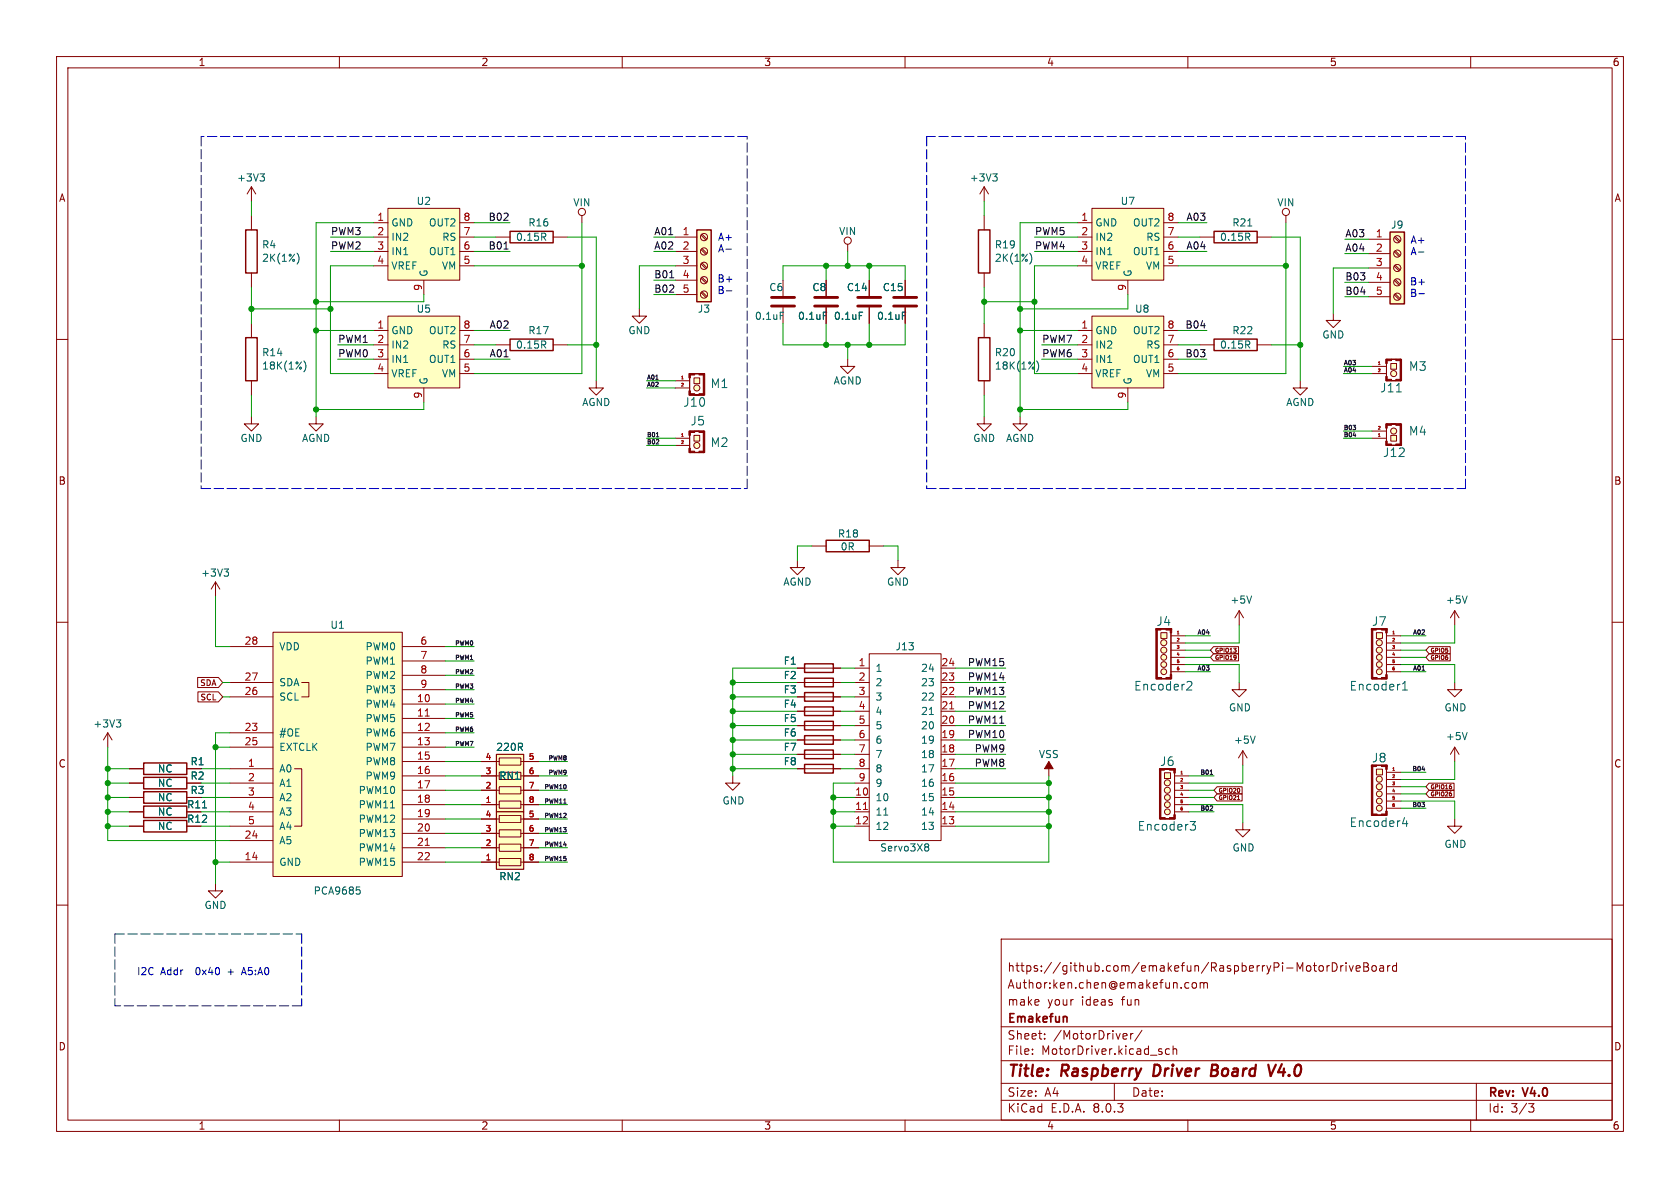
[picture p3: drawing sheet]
<svg xmlns="http://www.w3.org/2000/svg" width="297mm" height="210mm" viewBox="0 0 297 210" stroke-linecap="round" stroke-linejoin="round" font-family="sans-serif">
<g fill="none" stroke="#840000" stroke-width=".18">
<path d="M10 10h277v190h-277zM12 12h273v186h-273zM60 10v2M110 10v2M160 10v2M210 10v2M260 10v2M10 60h2M285 60h2M10 110h2M285 110h2M10 160h2"/>
<path d="M285 160h2M177 166h108v32h-108zM209.6 174.6h.6M209.6 173.8h.6M210.8 173.8l.2-.1 .5 .1v.6l-.1 .2-.4 .1-.2-.1zM212.2 173.8l.4-.1 .2 .2M212.2 173.7v1M212.8 173.9l.2-.2 .4 .1 .1 .9M212.8 173.9v.8M233.3 170.8l.4-.1 .3 .3v.4l-.2 .2h-.5M234.6 170.7v1M235 170.7l-.3 .1-.1 .2"/>
<path d="M235.5 170.2a.76 .76 0 0 1 .9 .7 .76 .76 0 0 1-.9 .8zM237 170.7v1M237.5 170.7l-.3 .1-.2 .2M238 170.2v.1M238 170.7v1M238.5 170.7l.4 1 .3-1M239.7 171.2l.8-.1-.1-.3-.4-.1-.3 .2 .1 .7h.6M241.1 170.2h.5l.2 .1 .1 .3-.3 .3a.4 .4 0 0 1 .4 .4 .4 .4 0 0 1-.3 .4h-.6zM241.1 170.9h.5M242.6 170.8l.2-.1 .4 .1 .1 .6-.1 .2-.4 .1-.2-.1zM244 170.8h.5l.1 .9M244.6 171.1h-.5a.29 .29 0 0 0-.2 .3 .29 .29 0 0 0 .2 .3l.5-.1"/>
<path d="M245.3 170.7v1M245.7 170.7l-.2 .1-.2 .2M246.9 170.8l-.4-.1-.3 .3v.4l.1 .2h.6M246.9 170.2v1.5M60 198v2M110 198v2M160 198v2M177 194.5h108M177 191.5h108M177 187.5h108M177 181.5h108M182.5 186.3v.1"/>
<path d="M182.5 185.5v.1M184.7 183.6v.1M184.7 182.8v.1M197 191.5v3M199 182.7l.2 .4-.7 .1M199.2 183.6l-.2 .1M199.9 182.7v1M200.3 182.7l-.3 .1-.1 .2M201.9 182.1l-1.3 2M206.7 185.5l-.4-.1-.3 .3v.4l.2 .2h.5M207.4 185.5l.2-.1 .4 .1v.9M207.4 184.9v1.5"/>
<path d="M210 198v2M260 198v2M261 191.5v6.5M270.2 195.1h1l-.5 .6 .4 .1 .1 .5-.3 .3h-.4"/>
</g>
<path d="M204.1 188.2l-.2 2h.4M214.2 189.2h.7M214.9 189.2l.2 .1M215 188.2h-.7l-.2 2 .9-.1M215.1 189.1l-.2 .1M225.6 188.2l-1 2M226.6 188.1l-.6 1.4h1.2" fill="none" stroke="#840000" stroke-width=".4"/>
<path d="M188.6 179.8v.9" fill="none" stroke="#840000" stroke-width=".3"/>
<path d="M245.9 64.3h1v1h-1z" fill="#ffffc2"/>
<circle cx="246.4" cy="66" r=".53" fill="#ffffc2" stroke="#ffffc2" stroke-width=".18"/>
<g fill="none" stroke="#840000" stroke-width=".18">
<path d="M242.6 64.8h2.5M242.6 66h2.5M245.1 63.5h2.5v3.8h-2.5zM245.1 64.3v2.2M245.9 64.3h1v1h-1z"/>
<circle cx="246.4" cy="66" r=".53"/>
</g>
<g fill="#840000" stroke="#840000" stroke-width=".18">
<path d="M247.5 63.5h.3v3.8h-.3z"/>
<path d="M246.8 67.1h.8v.2h-.8z"/>
<path d="M246.8 63.5h.8v.3h-.8z"/>
<path d="M246 67.3h.8z"/>
<path d="M246 63.5l.8 .1z"/>
<path d="M245.1 67.1h.9v.2h-.9z"/>
<path d="M245.1 63.5h.9v.3h-.9z"/>
<path d="M245 66.5h.2v.8h-.2z"/>
<path d="M245 63.5h.2v.8h-.2z"/>
</g>
<path d="M243.7 64.4h.3" fill="none" stroke="#a90000" stroke-width=".18"/>
<path d="M246.9 69.3h.8" fill="none" stroke="#006464" stroke-width=".18"/>
<path d="M122.7 66.8h1v1h-1z" fill="#ffffc2"/>
<circle cx="123.2" cy="68.6" r=".53" fill="#ffffc2" stroke="#ffffc2" stroke-width=".18"/>
<g fill="none" stroke="#840000" stroke-width=".18">
<path d="M119.4 67.3h2.5M119.4 68.6h2.5M121.9 66h2.6v3.9h-2.6zM121.9 66.8v2.3M122.7 66.8h1v1h-1zM257.2 144.8v1.3h1.2l-1.2 1.2-1.3-1.2h1.3"/>
<circle cx="123.2" cy="68.6" r=".53"/>
</g>
<g fill="#840000" stroke="#840000" stroke-width=".18">
<path d="M124.3 66h.3v3.9h-.3z"/>
<path d="M123.6 69.6h.9v.3h-.9z"/>
<path d="M123.6 66h.9v.3h-.9z"/>
<path d="M122.8 69.8l.8 .1z"/>
<path d="M122.8 66l.8 .1z"/>
<path d="M121.9 69.6h.9v.3h-.9z"/>
<path d="M121.9 66h.9v.3h-.9z"/>
<path d="M121.8 69.1h.2v.8h-.2z"/>
<path d="M121.8 66h.2v.8h-.2z"/>
</g>
<path d="M120.5 67h.3" fill="none" stroke="#a90000" stroke-width=".18"/>
<path d="M243.3 136h1.1v1h-1.1z" fill="#ffffc2"/>
<g fill="#ffffc2" stroke="#ffffc2" stroke-width=".18">
<circle cx="243.8" cy="142.9" r=".51"/>
<circle cx="243.8" cy="141.6" r=".51"/>
<circle cx="243.8" cy="140.3" r=".51"/>
<circle cx="243.8" cy="139.1" r=".53"/>
<circle cx="243.8" cy="137.7" r=".53"/>
</g>
<g fill="none" stroke="#840000" stroke-width=".18">
<path d="M151.1 118.1h2.6M153.7 115.6h12.7v33h-12.7zM166.4 118.1h2.5M141 128.3h7.6M151.1 138.4h2.6M151.1 135.9h2.6M151.1 133.4h2.6M151.1 130.8h2.6M151.1 120.7h2.6M151.1 128.3h2.6M151.1 125.7h2.6M151.1 123.2h2.6"/>
<path d="M166.4 138.4h2.5M166.4 135.9h2.5M166.4 133.4h2.5M166.4 130.8h2.5M166.4 120.7h2.5M166.4 128.3h2.5M166.4 125.7h2.5M166.4 123.2h2.5M185.4 134.6v2.6M242.6 135.3h2.5v8.8h-2.5zM243.3 136h1.1v1h-1.1zM245.1 136v7.4"/>
<path d="M245.1 136.5h2.5M245.1 137.8h2.5M245.1 139.1h2.5M151.1 141h2.6M151.1 143.5h2.6M151.1 146.1h2.6M166.4 141h2.5M166.4 143.5h2.5M166.4 146.1h2.5M245.1 140.3h2.5M245.1 141.6h2.5M245.1 142.9h2.5"/>
<circle cx="243.8" cy="139.1" r=".53"/>
<circle cx="243.8" cy="137.7" r=".53"/>
<circle cx="243.8" cy="142.9" r=".51"/>
<circle cx="243.8" cy="140.3" r=".51"/>
<circle cx="243.8" cy="141.6" r=".51"/>
</g>
<g fill="#840000" stroke="#840000" stroke-width=".18">
<path d="M242.4 135.3h.3v8.8h-.3z"/>
<path d="M242.6 143.9h.9v.2h-.9z"/>
<path d="M243.4 144.1h.9z"/>
<path d="M244.2 143.9h.9v.2h-.9z"/>
<path d="M245 143.4h.2v.7h-.2z"/>
<path d="M245 135.3h.2v.7h-.2z"/>
<path d="M185.4 134.6l.8 1.3h-1.5z"/>
</g>
<path d="M167.9 125.3h.7M246.2 136.2h.3M152.6 143.1h.8" fill="none" stroke="#a90000" stroke-width=".18"/>
<path d="M164.3 126.3h.7M156.2 144.1h.8M163.7 149.2h.3l.2 .2-.2 .3M163.7 149.7h.3M164 149.7l.2 .3v.2l-.1 .2h-.4M248.3 144.5l-.4 1.1h1M248.7 145.1v1" fill="none" stroke="#006464" stroke-width=".18"/>
<path d="M142.2 127.5h5.1v1.5h-5.1z" fill="none" stroke="#840000" stroke-width=".25"/>
<path d="M87.8 133.4h4.8v10.1h-4.8z" fill="#ffffc2"/>
<path d="M87.8 133.4h4.8v10.1h-4.8z" fill="none" stroke="#840000" stroke-width=".2"/>
<g fill="none" stroke="#840000" stroke-width=".18">
<path d="M19 129.5l-.7 1.3M19 129.5v2.6M19 129.5l.8 1.3M22.9 138.4h2.5M22.9 135.9h2.5M33 138.4h2.6M33 135.9h2.6M85.1 139.7h3.2M85.1 137.2h3.2M85.1 134.6h3.2M88.3 139.1h3.8v1.2h-3.8zM88.3 136.5h3.8v1.3h-3.8z"/>
<path d="M88.3 134h3.8v1.3h-3.8zM92.1 139.7h3.1M92.1 137.2h3.1M92.1 134.6h3.1M141 133.4h7.6M141 130.8h7.6M22.9 141h2.5M33 141h2.6M85.1 142.2h3.2M88.3 141.6h3.8v1.3h-3.8zM92.1 142.2h3.1M219.7 145.4v1.3h1.3l-1.3 1.3-1.3-1.3h1.3"/>
</g>
<path d="M20.6 127.3h.7l-.4 .4M21.1 127.7l.2 .3v.3l-.2 .2" fill="none" stroke="#006464" stroke-width=".18"/>
<path d="M25.4 140h7.6v2h-7.6zM25.4 137.4h7.6v2h-7.6zM25.4 134.9h7.6v2h-7.6zM142.2 132.6h5.1v1.5h-5.1zM142.2 130h5.1v1.6h-5.1z" fill="none" stroke="#840000" stroke-width=".25"/>
<path d="M87.8 143.5h4.8v10.2h-4.8z" fill="#ffffc2"/>
<path d="M87.8 143.5h4.8v10.2h-4.8z" fill="none" stroke="#840000" stroke-width=".2"/>
<path d="M85.1 152.4h3.2M85.1 149.9h3.2M85.1 147.3h3.2M85.1 144.8h3.2M88.3 151.8h3.8v1.2h-3.8zM88.3 149.2h3.8v1.3h-3.8zM88.3 146.7h3.8v1.3h-3.8zM88.3 144.1h3.8v1.3h-3.8zM92.1 152.4h3.1M92.1 149.9h3.1M92.1 147.3h3.1M92.1 144.8h3.1" fill="none" stroke="#840000" stroke-width=".18"/>
<path d="M245.7 41h2.6v12.7h-2.6z" fill="#ffffc2"/>
<path d="M245.7 41h2.6v12.7h-2.6z" fill="none" stroke="#840000" stroke-width=".25"/>
<g fill="none" stroke="#840000" stroke-width=".18">
<path d="M241.9 42.3h3.8M241.9 44.8h3.8M241.9 47.4h3.8M241.9 49.9h3.8M241.9 52.5h3.8M246.5 52.1l.8 .9M246.5 49.6l.8 .8M246.5 47l.8 .9M246.5 44.5l.8 .8M246.5 42l.8 .8M246.7 51.9l.8 .9M246.7 49.4l.8 .8"/>
<path d="M246.7 46.9l.8 .8M246.7 44.3l.8 .9M246.7 41.8l.8 .8"/>
<circle cx="247" cy="44.8" r=".63"/>
<circle cx="247" cy="42.3" r=".63"/>
<circle cx="247" cy="52.5" r=".63"/>
<circle cx="247" cy="49.9" r=".63"/>
<circle cx="247" cy="47.4" r=".63"/>
</g>
<path d="M245.9 77h1v1h-1z" fill="#ffffc2"/>
<circle cx="246.4" cy="76.2" r=".53" fill="#ffffc2" stroke="#ffffc2" stroke-width=".18"/>
<g fill="none" stroke="#840000" stroke-width=".18">
<path d="M227.3 38.1v1.3M113 54.6v1.3h1.3l-1.3 1.3-1.2-1.3h1.2M242.6 77.5h2.5M242.6 76.2h2.5M245.1 74.9h2.5v3.8h-2.5zM245.1 75.7v2.3M245.9 77h1v1h-1zM129.5 137.2v1.2h1.3l-1.3 1.3-1.2-1.3h1.2M22.9 143.5h2.5M22.9 146.1h2.5"/>
<circle cx="227.3" cy="37.5" r=".63"/>
<circle cx="246.4" cy="76.2" r=".53"/>
</g>
<g fill="#840000" stroke="#840000" stroke-width=".18">
<path d="M247.5 74.9h.3v3.8h-.3z"/>
<path d="M246.8 74.9h.8v.3h-.8z"/>
<path d="M246.8 78.5h.8v.2h-.8z"/>
<path d="M246 74.9l.8 .1z"/>
<path d="M246 78.7h.8z"/>
<path d="M245.1 74.9h.9v.3h-.9z"/>
<path d="M245.1 78.5h.9v.2h-.9z"/>
<path d="M245 74.9h.2v.8h-.2z"/>
<path d="M245 78h.2v.7h-.2z"/>
</g>
<path d="M243.7 77.1h.3" fill="none" stroke="#a90000" stroke-width=".18"/>
<path d="M25.4 142.5h7.6v2h-7.6zM25.4 145h7.6v2.1h-7.6z" fill="none" stroke="#840000" stroke-width=".25"/>
<path d="M35.8 142.8h.7" fill="none" stroke="#006464" stroke-width=".18"/>
<path d="M48.3 111.8h22.8v43.1h-22.8z" fill="#ffffc2"/>
<g fill="none" stroke="#840000" stroke-width=".18">
<path d="M212.1 41.9h2.5M222.2 41.9h2.6M235.7 55.4v1.2h1.3l-1.3 1.3-1.3-1.3h1.3M149.9 63.5v1.3h1.2l-1.2 1.2-1.3-1.2h1.3M212.1 61h2.5M222.2 61h2.6M229.9 67.3v1.3h1.2l-1.2 1.3-1.3-1.3h1.3M143.5 96.5h2.5M153.7 96.5h2.5M38.1 102.9l-.8 1.2M38.1 102.9v2.5M38.1 102.9l.8 1.2"/>
<path d="M40.6 114.3h7.7M48.3 111.8h22.8v43.1h-22.8zM71.1 114.3h7.6M71.1 116.8h7.6M71.1 119.4h7.6M40.6 135.9h7.7M40.6 129.5h7.7M40.6 132.1h7.7M40.6 138.4h7.7M40.6 123.2h7.7M40.6 120.7h7.7M52.1 135.9h1.2v10.2h-1.2"/>
<path d="M53.3 120.7h1.3v2.5h-1.3M71.1 124.5h7.6M71.1 127h7.6M71.1 129.5h7.6M71.1 132.1h7.6M71.1 134.6h7.6M71.1 137.2h7.6M71.1 139.7h7.6M71.1 121.9h7.6M141 135.9h7.6M219.7 132.7l-.8 1.3M219.7 132.7v2.6"/>
<path d="M219.7 132.7l.8 1.3M40.6 152.4h7.7M40.6 148.6h7.7M40.6 141h7.7M40.6 143.5h7.7M40.6 146.1h7.7M71.1 152.4h7.6M71.1 142.2h7.6M71.1 144.8h7.6M71.1 147.3h7.6M71.1 149.9h7.6"/>
</g>
<path d="M75.2 126.6h.7M75.2 149.4h.7" fill="none" stroke="#a90000" stroke-width=".18"/>
<path d="M220.6 39.9h.7M220.5 41.9l.4 .6M220.8 41.3l.1 .2-.1 .3M220.5 60.9l.4 .6M220.8 60.3l.1 .2-.1 .4M39.6 100.6h.8l-.4 .5M40.2 101.1l.2 .2v.3l-.2 .3M221.9 130.1l-.4 1.3M63 156.8h.6M63.4 157.3l.3 .2v.3l-.3 .3" fill="none" stroke="#006464" stroke-width=".18"/>
<path d="M214.6 59.9h7.6v2.1h-7.6zM214.6 40.9h7.6v2h-7.6zM146 95.5h7.7v2h-7.7zM142.2 135.1h5.1v1.6h-5.1z" fill="none" stroke="#840000" stroke-width=".25"/>
<path d="M205.9 136.6h1v1h-1z" fill="#ffffc2"/>
<g fill="#ffffc2" stroke="#ffffc2" stroke-width=".18">
<circle cx="206.4" cy="143.5" r=".51"/>
<circle cx="206.4" cy="142.2" r=".51"/>
<circle cx="206.4" cy="141" r=".51"/>
<circle cx="206.4" cy="139.7" r=".53"/>
<circle cx="206.4" cy="138.4" r=".53"/>
</g>
<g fill="none" stroke="#840000" stroke-width=".18">
<path d="M138.4 49.5v2.8M138.4 54.4v2.8M146 49.5v2.8M146 54.4v2.8M149.9 43.2v1.3M153.7 49.5v2.8M153.7 54.4v2.8M160 49.5v2.8M160 54.4v2.8M87.6 61h2.6M97.8 61h2.5M141 99.1v1.2h1.2l-1.2 1.3-1.3-1.3h1.3"/>
<path d="M158.7 99.1v1.2h1.3l-1.3 1.3-1.2-1.3h1.2M205.1 135.9h2.5v8.9h-2.5zM205.9 136.6h1v1h-1zM207.6 136.7v7.3M207.6 137.2h2.6M207.6 138.4h2.6M207.6 139.7h2.6M38.1 156.2v1.3h1.3l-1.3 1.3-1.3-1.3h1.3M207.6 141h2.6M207.6 142.2h2.6M207.6 143.5h2.6"/>
<circle cx="149.9" cy="42.5" r=".63"/>
<circle cx="206.4" cy="138.4" r=".53"/>
<circle cx="206.4" cy="139.7" r=".53"/>
<circle cx="206.4" cy="142.2" r=".51"/>
<circle cx="206.4" cy="141" r=".51"/>
<circle cx="206.4" cy="143.5" r=".51"/>
</g>
<g fill="#840000" stroke="#840000" stroke-width=".18">
<path d="M205 135.9h.2v8.9h-.2z"/>
<path d="M205.1 144.5h.9v.3h-.9z"/>
<path d="M205.9 144.7l.9 .1z"/>
<path d="M206.8 144.5h.8v.3h-.8z"/>
<path d="M207.5 144h.3v.8h-.3z"/>
<path d="M207.5 135.9h.3v.8h-.3z"/>
</g>
<path d="M208.8 136.8h.3" fill="none" stroke="#a90000" stroke-width=".18"/>
<path d="M137.9 55.2h.6M145.6 55.2h.6M151.9 55.2h.6M159.5 55.2h.6M96.1 60.9l.4 .6M96.4 60.3l.1 .2-.1 .4M210.4 145.2h.9l-.5 .6 .5 .1v.6l-.2 .2h-.5" fill="none" stroke="#006464" stroke-width=".18"/>
<path d="M136.4 54.1h4.1M136.4 52.6h4.1M144 54.1h4.1M144 52.6h4.1M151.6 54.1h4.1M151.6 52.6h4.1M158 54.1h4.1M158 52.6h4.1" fill="none" stroke="#840000" stroke-width=".51"/>
<path d="M90.2 59.9h7.6v2.1h-7.6z" fill="none" stroke="#840000" stroke-width=".25"/>
<path d="M193 36.8h12.7v12.7h-12.7z" fill="#ffffc2"/>
<g fill="none" stroke="#840000" stroke-width=".18">
<path d="M44.4 33l-.7 1.3M44.4 33v2.6M44.4 38.1v2.5M44.4 33l.8 1.3M174 33v2.6M174 38.1v2.5M174 33l-.8 1.3M174 33l.8 1.3M190.5 39.4h2.5M193 36.8h12.7v12.7h-12.7zM205.7 39.4h2.6M44.4 48.3v2.5"/>
<path d="M44.4 57.2v2.5M87.6 41.9h2.6M97.8 41.9h2.5M174 48.3v2.5M190.5 41.9h2.5M190.5 44.5h2.5M190.5 47h2.5M199.4 49.5v2.6M205.7 41.9h2.6M205.7 44.5h2.6M205.7 47h2.6M44.4 73.7v1.2h1.3l-1.3 1.3-1.2-1.3h1.2"/>
<path d="M44.4 67.3v2.6M180.3 73.7v1.2h1.3l-1.3 1.3-1.2-1.3h1.2M141 118.1h7.6M141 120.7h7.6M141 125.7h7.6M141 123.2h7.6"/>
</g>
<path d="M43.4 59.7h2.1v7.6h-2.1zM43.4 40.6h2.1v7.7h-2.1zM90.2 40.9h7.6v2h-7.6zM173 40.6h2v7.7h-2zM142.2 119.9h5.1v1.5h-5.1zM142.2 117.3h5.1v1.6h-5.1zM142.2 125h5.1v1.5h-5.1zM142.2 122.4h5.1v1.6h-5.1z" fill="none" stroke="#840000" stroke-width=".25"/>
<path d="M46 30.7h.7l-.4 .5M46.5 31.2l.2 .3v.3l-.2 .2M175.5 30.7h.8l-.4 .5M176 31.2l.3 .3v.3l-.3 .2M52.6 44.8a1.49 1.49 0 0 1 0 1.8M96.1 41.9l.4 .6M96.4 41.3l.1 .2-.1 .3M182.1 44.8a1.49 1.49 0 0 1 0 1.8M53.7 63.8a1.46 1.46 0 0 1 0 1.9" fill="none" stroke="#006464" stroke-width=".18"/>
<path d="M68.6 55.9h12.7v12.7h-12.7z" fill="#ffffc2"/>
<path d="M66 58.4h2.6M68.6 55.9h12.7v12.7h-12.7zM81.3 58.4h2.5M55.9 73.7v1.2h1.2l-1.2 1.3-1.3-1.3h1.3M66 61h2.6M66 63.5h2.6M66 66h2.6M74.9 68.6v2.5M81.3 61h2.5M81.3 63.5h2.5M81.3 66h2.5M219.1 120.7v1.2h1.2l-1.2 1.3-1.3-1.3h1.3" fill="none" stroke="#840000" stroke-width=".18"/>
<path d="M243.3 111.8h1.1v1.1h-1.1z" fill="#ffffc2"/>
<g fill="#ffffc2" stroke="#ffffc2" stroke-width=".18">
<circle cx="243.8" cy="118.7" r=".51"/>
<circle cx="243.8" cy="117.5" r=".51"/>
<circle cx="243.8" cy="116.2" r=".51"/>
<circle cx="243.8" cy="114.9" r=".53"/>
<circle cx="243.8" cy="113.6" r=".53"/>
</g>
<g fill="none" stroke="#840000" stroke-width=".18">
<path d="M174 73.7v1.2h1.3l-1.3 1.3-1.3-1.3h1.3M219.1 108l-.8 1.2M219.1 108v2.5M219.1 108l.7 1.2M242.6 111.1h2.5v8.9h-2.5zM243.3 111.8h1.1v1.1h-1.1zM245.1 111.9v7.4M245.1 112.4h2.5M245.1 113.7h2.5M245.1 114.9h2.5M245.1 116.2h2.5M245.1 117.5h2.5"/>
<path d="M245.1 118.7h2.5"/>
<circle cx="243.8" cy="114.9" r=".53"/>
<circle cx="243.8" cy="113.6" r=".53"/>
<circle cx="243.8" cy="117.5" r=".51"/>
<circle cx="243.8" cy="116.2" r=".51"/>
<circle cx="243.8" cy="118.7" r=".51"/>
</g>
<g fill="#840000" stroke="#840000" stroke-width=".18">
<path d="M242.4 111.1h.3v8.9h-.3z"/>
<path d="M242.6 119.8h.9v.2h-.9z"/>
<path d="M243.4 119.9l.9 .1z"/>
<path d="M244.2 119.8h.9v.2h-.9z"/>
<path d="M245 119.3h.2v.7h-.2z"/>
<path d="M245 111.1h.2v.8h-.2z"/>
</g>
<path d="M246.2 112.1h.3" fill="none" stroke="#a90000" stroke-width=".18"/>
<path d="M221.3 105.4l-.5 1.2M247.9 122h.9M247.9 120.9l.5-.4v1.5" fill="none" stroke="#006464" stroke-width=".18"/>
<path d="M193 55.9h12.7v12.7h-12.7z" fill="#ffffc2"/>
<path d="M174 57.2v2.5M190.5 58.4h2.5M193 55.9h12.7v12.7h-12.7zM205.7 58.4h2.6M174 67.3v2.6M190.5 61h2.5M190.5 63.5h2.5M190.5 66h2.5M199.4 68.6v2.5M205.7 61h2.6M205.7 63.5h2.6M205.7 66h2.6" fill="none" stroke="#840000" stroke-width=".18"/>
<path d="M173 59.7h2v7.6h-2z" fill="none" stroke="#840000" stroke-width=".25"/>
<path d="M183.3 63.8a1.46 1.46 0 0 1 0 1.9" fill="none" stroke="#006464" stroke-width=".18"/>
<path d="M205.2 111.8h1.1v1.1h-1.1z" fill="#ffffc2"/>
<g fill="#ffffc2" stroke="#ffffc2" stroke-width=".18">
<circle cx="205.7" cy="118.7" r=".51"/>
<circle cx="205.7" cy="117.5" r=".51"/>
<circle cx="205.7" cy="116.2" r=".51"/>
<circle cx="205.7" cy="114.9" r=".53"/>
<circle cx="205.7" cy="113.6" r=".53"/>
</g>
<g fill="none" stroke="#840000" stroke-width=".18">
<path d="M204.5 111.1h2.5v8.9h-2.5zM205.2 111.8h1.1v1.1h-1.1zM207 111.9v7.4M207 112.4h2.5M207 113.7h2.5M207 114.9h2.5M207 116.2h2.5M207 117.5h2.5M207 118.7h2.5M257.2 120.7v1.2h1.2l-1.2 1.3-1.3-1.3h1.3M257.2 132.1l-.8 1.3M257.2 132.1v2.5"/>
<path d="M257.2 132.1l.7 1.3"/>
<circle cx="205.7" cy="114.9" r=".53"/>
<circle cx="205.7" cy="113.6" r=".53"/>
<circle cx="205.7" cy="116.2" r=".51"/>
<circle cx="205.7" cy="117.5" r=".51"/>
<circle cx="205.7" cy="118.7" r=".51"/>
</g>
<g fill="#840000" stroke="#840000" stroke-width=".18">
<path d="M204.3 111.1h.3v8.9h-.3z"/>
<path d="M204.5 119.8h.9v.2h-.9z"/>
<path d="M205.3 119.9l.9 .1z"/>
<path d="M206.1 119.8h.9v.2h-.9z"/>
<path d="M206.9 119.3h.2v.7h-.2z"/>
<path d="M206.9 111.1h.2v.8h-.2z"/>
</g>
<path d="M208.1 112.1h.3" fill="none" stroke="#a90000" stroke-width=".18"/>
<path d="M210.1 120.5h.5l.1 .4-.9 1.1h.9M259.4 129.5l-.5 1.3" fill="none" stroke="#006464" stroke-width=".18"/>
<path d="M68.6 36.8h12.7v12.7h-12.7z" fill="#ffffc2"/>
<g fill="none" stroke="#840000" stroke-width=".18">
<path d="M66 39.4h2.6M68.6 36.8h12.7v12.7h-12.7zM81.3 39.4h2.5M102.9 38.1v1.3M66 41.9h2.6M66 44.5h2.6M66 47h2.6M74.9 49.5v2.6M81.3 41.9h2.5M81.3 44.5h2.5M81.3 47h2.5"/>
<circle cx="102.9" cy="37.5" r=".63"/>
</g>
<path d="M123.2 40.6h2.5v12.7h-2.5z" fill="#ffffc2"/>
<path d="M123.2 40.6h2.5v12.7h-2.5z" fill="none" stroke="#840000" stroke-width=".25"/>
<g fill="none" stroke="#840000" stroke-width=".18">
<path d="M119.4 41.9h3.8M119.4 44.5h3.8M119.4 47h3.8M119.4 49.5h3.8M119.4 52.1h3.8M123.9 51.7l.9 .9M123.9 49.2l.9 .8M123.9 46.7l.9 .8M123.9 44.1l.9 .9M123.9 41.6l.9 .8M124.1 51.6l.9 .8M124.1 49l.9 .9"/>
<path d="M124.1 46.5l.9 .8M124.1 43.9l.9 .9M124.1 41.4l.9 .8M105.4 67.3v1.3h1.3l-1.3 1.3-1.3-1.3h1.3M257.2 108l-.8 1.2M257.2 108v2.5M257.2 108l.7 1.2"/>
<circle cx="124.5" cy="44.4" r=".63"/>
<circle cx="124.5" cy="41.9" r=".63"/>
<circle cx="124.5" cy="52.1" r=".63"/>
<circle cx="124.5" cy="49.5" r=".63"/>
<circle cx="124.5" cy="47" r=".63"/>
</g>
<path d="M259.4 105.4l-.5 1.2" fill="none" stroke="#006464" stroke-width=".18"/>
<path d="M122.7 77h1v1h-1z" fill="#ffffc2"/>
<circle cx="123.2" cy="78.7" r=".53" fill="#ffffc2" stroke="#ffffc2" stroke-width=".18"/>
<g fill="none" stroke="#840000" stroke-width=".18">
<path d="M146 49.5v2.8M146 54.4v2.8M153.7 49.5v2.8M153.7 54.4v2.8M160 49.5v2.8M160 54.4v2.8M119.4 77.5h2.5M119.4 78.7h2.5M121.9 76.2h2.6v3.8h-2.6zM121.9 77v2.2M122.7 77h1v1h-1zM34.9 119.8h3.7l.8 .9-.8 .8h-3.7z"/>
<path d="M141 118.1h1.2M147.3 118.1h1.3M214.5 115.6h4.5v1.2h-4.5l-.5-.6zM214.5 114.3h4.5v1.3h-4.5l-.5-.7zM252.6 115.6h3.8v1.2h-3.8l-.5-.6zM252.6 114.3h3.8v1.3h-3.8l-.5-.7zM22.9 138.4h2.5M22.9 135.9h2.5M33 138.4h2.6M33 135.9h2.6M35 122.3h3.6l.8 .9-.8 .9h-3.6zM85.1 139.7h2.5"/>
<path d="M85.1 137.2h2.5M85.1 134.6h2.5M92.7 139.7h2.5M92.7 137.2h2.5M92.7 134.6h2.5M141 135.9h1.2M141 120.7h1.2M141 125.7h1.2M141 123.2h1.2M141 128.3h1.2M141 133.4h1.2M141 130.8h1.2"/>
<path d="M147.3 135.9h1.3M147.3 120.7h1.3M147.3 125.7h1.3M147.3 123.2h1.3M147.3 128.3h1.3M147.3 133.4h1.3M147.3 130.8h1.3M215.2 139.1h4.4v1.2h-4.4l-.6-.6zM252.6 139.7h4.5v1.3h-4.5l-.5-.7zM252.6 138.4h4.5v1.3h-4.5l-.5-.6zM22.9 143.5h2.5M22.9 141h2.5"/>
<path d="M22.9 146.1h2.5M33 141h2.6M85.1 142.2h2.5M85.1 152.4h2.5M85.1 149.9h2.5M85.1 147.3h2.5M85.1 144.8h2.5M92.7 142.2h2.5M92.7 152.4h2.5M92.7 149.9h2.5M92.7 147.3h2.5M92.7 144.8h2.5"/>
<path d="M215.2 140.3h4.4v1.3h-4.4l-.6-.6zM218.8 141.3h.4"/>
<circle cx="123.2" cy="78.7" r=".53"/>
</g>
<g fill="#840000" stroke="#840000" stroke-width=".18">
<path d="M124.3 76.2h.3v3.8h-.3z"/>
<path d="M123.6 79.8h.9v.2h-.9z"/>
<path d="M123.6 76.2h.9v.3h-.9z"/>
<path d="M122.8 80h.8z"/>
<path d="M122.8 76.2l.8 .1z"/>
<path d="M121.9 79.8h.9v.2h-.9z"/>
<path d="M121.9 76.2h.9v.3h-.9z"/>
<path d="M121.8 79.2h.2v.8h-.2z"/>
<path d="M121.8 76.2h.2v.8h-.2z"/>
</g>
<path d="M120.5 77.1h.3" fill="none" stroke="#a90000" stroke-width=".18"/>
<path d="M89.1 44h.7M118.4 49.1h.7M115.9 67.1h.5M116 77.2h.5M251.4 118.5h.4M213.9 136.9h.5M251.4 136h.5M99.6 142h.5M214.3 142.5v.3l-.4 .4h.5M251.4 141.8h.4l-.2 .3M251.8 142.2h.1M251.8 142.2v.4" fill="none" stroke="#0f0f0f" stroke-width=".18"/>
<path d="M128.3 44h1M128.4 51.4h1M250.8 44.6h.9M250.8 51.9h1M42.8 171.9h.6M43.1 171l-.4 1.3" fill="none" stroke="#0000c2" stroke-width=".18"/>
<path d="M35.6 24.1v62.3M132.1 24.1h-96.5M163.8 24.1v62.3M259.1 24.1h-95.3M35.6 86.4h96.5M132.1 86.4v-62.3M163.8 86.4h95.3M259.1 86.4v-62.3M20.3 165.1v12.7M20.3 165.1h33M53.3 177.8h-33M53.3 165.1v12.7" fill="none" stroke="#0000c2" stroke-width=".18" stroke-dasharray="1.7 .6"/>
<g fill="none" stroke="#009600" stroke-width=".18">
<path d="M44.4 35.6v2.5M66 39.4h-10.1v34.3M83.8 39.4h6.4M102.9 39.4v26.6h-19.1M174 35.6v2.5M190.5 39.4h-10.2v34.3M208.3 39.4h5.1M227.3 39.4v26.6h-19M44.4 50.8v6.4M44.4 54.6h14M55.9 58.4h10.1M58.4 41.9h7.6"/>
<path d="M58.4 44.5h7.6M66 47h-7.6v19h7.6M74.9 52.1v1.2h-19M83.8 58.4h6.4M83.8 41.9h3.8M83.8 47h19.1M83.8 44.5h6.4M100.3 41.9h5.1v25.4M115.6 41.9h3.8M115.6 44.5h3.8M115.6 49.5h3.8M115.6 52.1h3.8"/>
<path d="M119.4 47h-6.4v7.6M138.4 57.2v3.8h21.6v-3.8M138.4 49.5v-2.5h21.6v2.5M146 47v2.5M146 57.2v3.8M149.9 44.5v2.5M153.7 47v2.5M153.7 57.2v3.8M174 53.3h8.9M174 50.8v6.4M180.3 58.4h10.2M182.9 41.9h7.6"/>
<path d="M182.9 44.5h7.6M190.5 47h-7.6v19h7.6M199.4 52.1v2.5h-19.1M208.3 58.4h5.1M208.3 41.9h3.8M208.3 47h19M208.3 44.5h5.1M224.8 41.9h5.1v25.4M237.7 52.5h4.2M237.7 44.8h4.2M237.7 49.9h4.2M237.7 42.3h4.2"/>
<path d="M241.9 47.4h-6.2v8M44.4 69.9v3.8M59.7 61h6.3M59.7 63.5h6.3M74.9 71.1v1.3h-19M83.8 61h3.8M83.8 63.5h6.4M100.3 61h5.1M114.3 67.3h5.1M114.3 77.5h5.1M114.3 68.6h5.1M114.3 78.7h5.1"/>
<path d="M149.9 61v2.5M174 69.9v3.8M184.1 61h6.4M184.1 63.5h6.4M199.4 71.1v1.3h-19.1M208.3 61h3.8M208.3 63.5h5.1M224.8 61h5.1M237.5 66h5.1M237.5 77.5h5.1M237.5 76.2h5.1M237.5 64.8h5.1"/>
<path d="M143.5 96.5h-2.5v2.6M156.2 96.5h2.5v2.6M38.1 105.4v8.9h2.5M78.7 114.3h5.1M78.7 116.8h5.1M78.7 119.4h5.1M141 118.1h-11.5v19.1M148.6 118.1h2.5M168.9 118.1h8.9M209.5 117.5h9.6v3.2M209.5 116.2h4.5M209.5 114.9h4.5"/>
<path d="M209.5 118.7h4.5M209.5 112.4h4.5M219.1 110.5v3.2h-9.6M247.6 117.5h9.6v3.2M247.6 116.2h4.5M247.6 114.9h4.5M247.6 118.7h4.5M247.6 112.4h4.5M257.2 110.5v3.2h-9.6M19 132.1v16.5h21.6M19 135.9h3.9M19 138.4h3.9"/>
<path d="M35.6 135.9h5M35.6 138.4h5M38.1 132.1h2.5M39.4 120.7h1.2M39.4 123.2h1.2M40.6 129.5h-2.5v26.7M78.7 132.1h5.1M78.7 129.5h5.1M78.7 134.6h6.4M78.7 137.2h6.4M78.7 139.7h6.4M78.7 121.9h5.1"/>
<path d="M78.7 127h5.1M78.7 124.5h5.1M95.2 134.6h5.1M95.2 137.2h5.1M95.2 139.7h5.1M129.5 135.9h11.5M129.5 120.7h11.5M129.5 123.2h11.5M129.5 125.7h11.5M129.5 130.8h11.5M129.5 133.4h11.5M129.5 128.3h11.5"/>
<path d="M148.6 135.9h2.5M148.6 120.7h2.5M148.6 123.2h2.5M148.6 125.7h2.5M148.6 130.8h2.5M148.6 133.4h2.5M148.6 128.3h2.5M168.9 135.9h8.9M168.9 138.4h16.5M168.9 120.7h8.9M168.9 123.2h8.9M168.9 125.7h8.9"/>
<path d="M168.9 130.8h8.9M168.9 133.4h8.9M168.9 128.3h8.9M185.4 137.2v15.2h-38.1v-14h3.8M210.2 137.2h4.4M210.2 139.7h4.4M219.7 135.3v3.1h-9.5M247.6 139.1h4.5M247.6 136.5h4.5M257.2 134.6v3.2h-9.6M19 143.5h3.9M19 146.1h3.9"/>
<path d="M19 141h3.9M35.6 143.5h5M35.6 146.1h5M35.6 141h5M38.1 152.4h2.5M78.7 152.4h6.4M78.7 144.8h6.4M78.7 149.9h6.4M78.7 147.3h6.4M78.7 142.2h6.4M95.2 152.4h5.1M95.2 144.8h5.1"/>
<path d="M95.2 149.9h5.1M95.2 147.3h5.1M95.2 142.2h5.1M147.3 143.5h3.8M147.3 146.1h3.8M147.3 141h3.8M168.9 143.5h16.5M168.9 146.1h16.5M168.9 141h16.5M210.2 143.5h4.4M210.2 141h4.4M210.2 142.2h9.5v3.2"/>
<path d="M247.6 140.3h4.5M247.6 142.9h4.5M247.6 141.6h9.6v3.2"/>
</g>
<path d="M145.6 55.2h.6M151.9 55.2h.6M159.5 55.2h.6M35.8 142.8h.7" fill="none" stroke="#006464" stroke-width=".18"/>
<g fill="#009600" stroke="#009600" stroke-width=".18">
<circle cx="19" cy="141" r=".46"/>
<circle cx="19" cy="138.4" r=".46"/>
<circle cx="19" cy="135.9" r=".46"/>
<circle cx="19" cy="146.1" r=".46"/>
<circle cx="38.1" cy="132.1" r=".46"/>
<circle cx="19" cy="143.5" r=".46"/>
<circle cx="38.1" cy="152.4" r=".46"/>
<circle cx="102.9" cy="47" r=".46"/>
<circle cx="105.4" cy="61" r=".46"/>
<circle cx="55.9" cy="72.4" r=".46"/>
<circle cx="55.9" cy="58.4" r=".46"/>
<circle cx="58.4" cy="54.6" r=".46"/>
<circle cx="55.9" cy="53.3" r=".46"/>
<circle cx="44.4" cy="54.6" r=".46"/>
<circle cx="129.5" cy="130.8" r=".46"/>
<circle cx="129.5" cy="135.9" r=".46"/>
<circle cx="129.5" cy="133.4" r=".46"/>
<circle cx="129.5" cy="128.3" r=".46"/>
<circle cx="147.3" cy="146.1" r=".46"/>
<circle cx="147.3" cy="143.5" r=".46"/>
<circle cx="129.5" cy="125.7" r=".46"/>
<circle cx="129.5" cy="123.2" r=".46"/>
<circle cx="147.3" cy="141" r=".46"/>
<circle cx="182.9" cy="53.3" r=".46"/>
<circle cx="180.3" cy="54.6" r=".46"/>
<circle cx="174" cy="53.3" r=".46"/>
<circle cx="180.3" cy="58.4" r=".46"/>
<circle cx="180.3" cy="72.4" r=".46"/>
<circle cx="129.5" cy="120.7" r=".46"/>
<circle cx="149.9" cy="61" r=".46"/>
<circle cx="153.7" cy="61" r=".46"/>
<circle cx="146" cy="61" r=".46"/>
<circle cx="153.7" cy="47" r=".46"/>
<circle cx="149.9" cy="47" r=".46"/>
<circle cx="146" cy="47" r=".46"/>
<circle cx="227.3" cy="47" r=".46"/>
<circle cx="229.9" cy="61" r=".46"/>
<circle cx="185.4" cy="138.4" r=".46"/>
<circle cx="185.4" cy="141" r=".46"/>
<circle cx="185.4" cy="143.5" r=".46"/>
<circle cx="185.4" cy="146.1" r=".46"/>
</g>
<g font-size="2.8" fill="#840000">
<text x="178" y="190.9">Title:</text>
<text x="187.7" y="190.9">Raspberry</text>
<text x="204.7" y="190.9">Driver</text>
<text x="215.7" y="190.9">Board</text>
<text x="226.7" y="190.9">V4.0</text>
</g>
<g font-size="2.1" fill="#006464">
<text x="249" y="65.8">M3</text>
<text x="125.5" y="68.8">M1</text>
<text x="243.9" y="69.6">J11</text>
<text x="120.7" y="72.1">J10</text>
<text x="122" y="75.4">J5</text>
<text x="249" y="77.2">M4</text>
<text x="125.5" y="79.2">M2</text>
<text x="244.4" y="81">J12</text>
<text x="204.4" y="110.8">J4</text>
<text x="242.5" y="110.8">J7</text>
<text x="200.4" y="122.3">Encoder2</text>
<text x="238.5" y="122.3">Encoder1</text>
<text x="205" y="135.6">J6</text>
<text x="242.5" y="135">J8</text>
<text x="201" y="147">Encoder3</text>
<text x="238.5" y="146.4">Encoder4</text>
</g>
<g font-size="2.1" fill="#840000">
<text x="178" y="172">https://github.com/emakefun/RaspberryPi-MotorDriveBoard</text>
<text x="178" y="178">make</text>
<text x="178" y="175">Author:ken.chen@emakefun.com</text>
<text x="185.2" y="178">your</text>
<text x="191.2" y="178">ideas</text>
<text x="198.5" y="178">fun</text>
<text x="178" y="184">Sheet:</text>
<text x="178" y="181.2">Emakefun</text>
<text x="186.2" y="184">/MotorDriver/</text>
<text x="178" y="186.7">File:</text>
<text x="184.1" y="186.7">MotorDriver.kicad_sch</text>
<text x="178" y="196.9">KiCad</text>
<text x="178" y="194.1">Size:</text>
<text x="184.7" y="194.1">A4</text>
<text x="185.7" y="196.9">E.D.A.</text>
<text x="193.3" y="196.9">8.0.3</text>
<text x="200" y="194.1">Date:</text>
<text x="263" y="194.3">Rev:</text>
<text x="263" y="196.9">Id:</text>
<text x="267.1" y="196.9">3/3</text>
<text x="269.4" y="194.3">V4.0</text>
</g>
<g font-size="1.8" fill="#840000">
<text x="35" y="11.9">1</text>
<text x="85" y="11.9">2</text>
<text x="135" y="11.9">3</text>
<text x="185" y="11.9">4</text>
<text x="235" y="11.9">5</text>
<text x="285" y="11.9">6</text>
<text x="10.3" y="35.9">A</text>
<text x="285.3" y="35.9">A</text>
<text x="10.3" y="85.9">B</text>
<text x="285.3" y="85.9">B</text>
<text x="10.3" y="135.9">C</text>
<text x="285.3" y="135.9">C</text>
<text x="33" y="143.1">R11</text>
<text x="33" y="145.6">R12</text>
<text x="10.3" y="185.9">D</text>
<text x="285.3" y="185.9">D</text>
<text x="35" y="199.9">1</text>
<text x="85" y="199.9">2</text>
<text x="135" y="199.9">3</text>
<text x="185" y="199.9">4</text>
<text x="235" y="199.9">5</text>
<text x="285" y="199.9">6</text>
</g>
<g font-size="1.8" fill="#006464">
<text x="41.8" y="32.3">+3V3</text>
<text x="171.3" y="32.3">+3V3</text>
<text x="69.1" y="40.2">GND</text>
<text x="73.6" y="36.4">U2</text>
<text x="75.7" y="40.2">OUT2</text>
<text x="93.3" y="40.2">R16</text>
<text x="101.3" y="36.7">VIN</text>
<text x="148.2" y="41.8">VIN</text>
<text x="193.5" y="40.2">GND</text>
<text x="198" y="36.4">U7</text>
<text x="200.2" y="40.2">OUT2</text>
<text x="217.8" y="40.2">R21</text>
<text x="225.7" y="36.7">VIN</text>
<text x="245.8" y="40.6">J9</text>
<text x="46.2" y="44.1">R4</text>
<text x="46.2" y="46.5">2K(1%)</text>
<text x="69.1" y="42.8">IN2</text>
<text x="69.1" y="45.3">IN1</text>
<text x="69.1" y="47.9">VREF</text>
<text x="75.7" y="45.3">OUT1</text>
<text x="78" y="47.9">VM</text>
<text x="78.1" y="42.8">RS</text>
<text x="91.1" y="42.8">0.15R</text>
<text x="175.8" y="44.1">R19</text>
<text x="175.8" y="46.5">2K(1%)</text>
<text x="193.5" y="42.8">IN2</text>
<text x="193.5" y="45.3">IN1</text>
<text x="193.5" y="47.9">VREF</text>
<text x="200.2" y="45.3">OUT1</text>
<text x="202.5" y="47.9">VM</text>
<text x="202.5" y="42.8">RS</text>
<text x="215.6" y="42.8">0.15R</text>
<text x="75.8" y="49" transform="rotate(-90 75.8 49)">G</text>
<text x="135.9" y="51.7">C6</text>
<text x="143.5" y="51.7">C8</text>
<text x="149.6" y="51.7">C14</text>
<text x="156" y="51.7">C15</text>
<text x="200.3" y="49" transform="rotate(-90 200.3 49)">G</text>
<text x="69.1" y="59.3">GND</text>
<text x="73.6" y="55.5">U5</text>
<text x="75.7" y="59.3">OUT2</text>
<text x="93.3" y="59.3">R17</text>
<text x="111" y="59.3">GND</text>
<text x="123.3" y="55.5">J3</text>
<text x="133.4" y="56.7">0.1uF</text>
<text x="141" y="56.7">0.1uF</text>
<text x="147.3" y="56.7">0.1uF</text>
<text x="154.9" y="56.7">0.1uF</text>
<text x="193.5" y="59.3">GND</text>
<text x="200.2" y="59.3">OUT2</text>
<text x="200.6" y="55.5">U8</text>
<text x="217.8" y="59.3">R22</text>
<text x="46.2" y="65.5">18K(1%)</text>
<text x="46.2" y="63.2">R14</text>
<text x="69.1" y="61.8">IN2</text>
<text x="69.1" y="64.4">IN1</text>
<text x="75.7" y="64.4">OUT1</text>
<text x="78.1" y="61.8">RS</text>
<text x="91.1" y="61.8">0.15R</text>
<text x="175.8" y="65.5">18K(1%)</text>
<text x="175.8" y="63.2">R20</text>
<text x="193.5" y="61.8">IN2</text>
<text x="193.5" y="64.4">IN1</text>
<text x="200.2" y="64.4">OUT1</text>
<text x="202.5" y="61.8">RS</text>
<text x="215.6" y="61.8">0.15R</text>
<text x="233.7" y="60">GND</text>
<text x="69.1" y="66.9">VREF</text>
<text x="75.8" y="68.1" transform="rotate(-90 75.8 68.1)">G</text>
<text x="78" y="66.9">VM</text>
<text x="102.8" y="72">AGND</text>
<text x="147.3" y="68.2">AGND</text>
<text x="193.5" y="66.9">VREF</text>
<text x="200.3" y="68.1" transform="rotate(-90 200.3 68.1)">G</text>
<text x="202.5" y="66.9">VM</text>
<text x="227.3" y="72">AGND</text>
<text x="42.4" y="78.3">GND</text>
<text x="53.3" y="78.3">AGND</text>
<text x="172" y="78.3">GND</text>
<text x="177.8" y="78.3">AGND</text>
<text x="148" y="95.2">R18</text>
<text x="148.5" y="97.5">0R</text>
<text x="35.5" y="102.1">+3V3</text>
<text x="138.4" y="103.7">AGND</text>
<text x="156.7" y="103.7">GND</text>
<text x="217.4" y="106.9">+5V</text>
<text x="255.5" y="106.9">+5V</text>
<text x="58.3" y="111.4">U1</text>
<text x="49.3" y="115.2">VDD</text>
<text x="64.5" y="115.2">PWM0</text>
<text x="64.5" y="117.7">PWM1</text>
<text x="138.4" y="117.7">F1</text>
<text x="154.7" y="119">1</text>
<text x="158.2" y="115.2">J13</text>
<text x="162.7" y="119">24</text>
<text x="49.3" y="124.1">SCL</text>
<text x="49.3" y="121.5">SDA</text>
<text x="64.5" y="125.3">PWM4</text>
<text x="64.5" y="120.2">PWM2</text>
<text x="64.5" y="122.8">PWM3</text>
<text x="138.4" y="120.2">F2</text>
<text x="138.4" y="125.3">F4</text>
<text x="138.4" y="122.8">F3</text>
<text x="154.7" y="121.5">2</text>
<text x="154.7" y="124.1">3</text>
<text x="162.7" y="124.1">22</text>
<text x="162.7" y="121.5">23</text>
<text x="217.2" y="126">GND</text>
<text x="255.3" y="126">GND</text>
<text x="16.4" y="128.8">+3V3</text>
<text x="49.3" y="130.4">#OE</text>
<text x="64.5" y="127.9">PWM5</text>
<text x="64.5" y="130.4">PWM6</text>
<text x="138.4" y="127.9">F5</text>
<text x="138.4" y="130.4">F6</text>
<text x="154.7" y="126.6">4</text>
<text x="154.7" y="129.1">5</text>
<text x="154.7" y="131.7">6</text>
<text x="162.7" y="131.7">19</text>
<text x="162.7" y="129.1">20</text>
<text x="162.7" y="126.6">21</text>
<text x="218.1" y="131.7">+5V</text>
<text x="255.5" y="131">+5V</text>
<text x="27.8" y="136.8">NC</text>
<text x="33.6" y="135.5">R1</text>
<text x="49.3" y="136.8">A0</text>
<text x="49.3" y="132.9">EXTCLK</text>
<text x="64.5" y="132.9">PWM7</text>
<text x="64.5" y="135.5">PWM8</text>
<text x="87.6" y="132.9">220R</text>
<text x="138.4" y="132.9">F7</text>
<text x="138.4" y="135.5">F8</text>
<text x="154.7" y="134.2">7</text>
<text x="154.7" y="136.8">8</text>
<text x="162.7" y="136.8">17</text>
<text x="162.7" y="134.2">18</text>
<text x="183.6" y="134.2">VSS</text>
<text x="27.8" y="141.8">NC</text>
<text x="27.8" y="139.3">NC</text>
<text x="33.6" y="140.6">R3</text>
<text x="33.6" y="138">R2</text>
<text x="49.3" y="139.3">A1</text>
<text x="49.3" y="141.8">A2</text>
<text x="63.3" y="140.6">PWM10</text>
<text x="63.3" y="143.1">PWM11</text>
<text x="64.5" y="138">PWM9</text>
<text x="88.2" y="138">RN1</text>
<text x="127.6" y="142.4">GND</text>
<text x="154.7" y="141.8">10</text>
<text x="154.7" y="139.3">9</text>
<text x="162.7" y="141.8">15</text>
<text x="162.7" y="139.3">16</text>
<text x="27.8" y="144.4">NC</text>
<text x="27.8" y="146.9">NC</text>
<text x="49.3" y="149.5">A5</text>
<text x="49.3" y="144.4">A3</text>
<text x="49.3" y="146.9">A4</text>
<text x="63.3" y="145.6">PWM12</text>
<text x="63.3" y="148.2">PWM13</text>
<text x="154.7" y="144.4">11</text>
<text x="154.7" y="146.9">12</text>
<text x="162.7" y="146.9">13</text>
<text x="162.7" y="144.4">14</text>
<text x="49.3" y="153.3">GND</text>
<text x="63.3" y="150.7">PWM14</text>
<text x="63.3" y="153.3">PWM15</text>
<text x="88.2" y="155.8">RN2</text>
<text x="155.5" y="150.7">Servo3X8</text>
<text x="217.8" y="150.7">GND</text>
<text x="255.3" y="150.1">GND</text>
<text x="36.1" y="160.9">GND</text>
<text x="55.4" y="158.3">PCA9685</text>
</g>
<g font-size="1.8" fill="#0f0f0f">
<text x="58.4" y="41.6">PWM3</text>
<text x="86.3" y="39.1">B02</text>
<text x="115.6" y="41.6">A01</text>
<text x="182.9" y="41.6">PWM5</text>
<text x="209.6" y="39.1">A03</text>
<text x="58.4" y="44.2">PWM2</text>
<text x="86.3" y="44.2">B01</text>
<text x="115.6" y="44.2">A02</text>
<text x="182.9" y="44.2">PWM4</text>
<text x="209.6" y="44.2">A04</text>
<text x="237.7" y="42">A03</text>
<text x="237.7" y="44.6">A04</text>
<text x="115.6" y="51.8">B02</text>
<text x="115.6" y="49.3">B01</text>
<text x="237.7" y="49.7">B03</text>
<text x="237.7" y="52.2">B04</text>
<text x="86.5" y="58.2">A02</text>
<text x="209.5" y="58.2">B04</text>
<text x="59.7" y="63.2">PWM0</text>
<text x="59.7" y="60.7">PWM1</text>
<text x="86.5" y="63.2">A01</text>
<text x="184.1" y="63.2">PWM6</text>
<text x="184.1" y="60.7">PWM7</text>
<text x="209.5" y="63.2">B03</text>
<text x="171" y="117.8">PWM15</text>
<text x="171" y="125.5">PWM12</text>
<text x="171" y="122.9">PWM13</text>
<text x="171" y="120.4">PWM14</text>
<text x="171" y="130.5">PWM10</text>
<text x="171" y="128">PWM11</text>
<text x="172.2" y="133.1">PWM9</text>
<text x="172.2" y="135.6">PWM8</text>
</g>
<g font-size="1.8" fill="#a90000">
<text x="66.6" y="39.1">1</text>
<text x="66.6" y="41.7">2</text>
<text x="81.8" y="41.7">7</text>
<text x="81.8" y="39.1">8</text>
<text x="120.6" y="41.7">1</text>
<text x="191.1" y="39.1">1</text>
<text x="191.1" y="41.7">2</text>
<text x="206.3" y="41.7">7</text>
<text x="206.3" y="39.1">8</text>
<text x="66.6" y="44.2">3</text>
<text x="66.6" y="46.7">4</text>
<text x="81.8" y="46.7">5</text>
<text x="81.8" y="44.2">6</text>
<text x="120.6" y="44.2">2</text>
<text x="120.6" y="46.7">3</text>
<text x="191.1" y="44.2">3</text>
<text x="191.1" y="46.7">4</text>
<text x="206.3" y="46.7">5</text>
<text x="206.3" y="44.2">6</text>
<text x="243.1" y="42">1</text>
<text x="243.1" y="44.6">2</text>
<text x="243.1" y="47.1">3</text>
<text x="74.7" y="51.5" transform="rotate(-90 74.7 51.5)">9</text>
<text x="120.6" y="49.3">4</text>
<text x="120.6" y="51.8">5</text>
<text x="199.1" y="51.5" transform="rotate(-90 199.1 51.5)">9</text>
<text x="243.1" y="49.7">4</text>
<text x="243.1" y="52.2">5</text>
<text x="66.6" y="58.2">1</text>
<text x="81.8" y="58.2">8</text>
<text x="191.1" y="58.2">1</text>
<text x="206.3" y="58.2">8</text>
<text x="66.6" y="60.7">2</text>
<text x="66.6" y="63.2">3</text>
<text x="66.6" y="65.8">4</text>
<text x="81.8" y="65.8">5</text>
<text x="81.8" y="63.2">6</text>
<text x="81.8" y="60.7">7</text>
<text x="191.1" y="60.7">2</text>
<text x="191.1" y="63.2">3</text>
<text x="191.1" y="65.8">4</text>
<text x="206.3" y="65.8">5</text>
<text x="206.3" y="63.2">6</text>
<text x="206.3" y="60.7">7</text>
<text x="74.7" y="70.6" transform="rotate(-90 74.7 70.6)">9</text>
<text x="199.1" y="70.6" transform="rotate(-90 199.1 70.6)">9</text>
<text x="43.1" y="114">28</text>
<text x="74.2" y="114">6</text>
<text x="74.2" y="116.6">7</text>
<text x="74.2" y="119.1">8</text>
<text x="151.7" y="117.9">1</text>
<text x="166.3" y="117.9">24</text>
<text x="43.1" y="122.9">26</text>
<text x="43.1" y="120.4">27</text>
<text x="73.6" y="124.2">10</text>
<text x="74.2" y="121.7">9</text>
<text x="151.7" y="120.4">2</text>
<text x="151.7" y="122.9">3</text>
<text x="151.7" y="125.5">4</text>
<text x="166.3" y="125.5">21</text>
<text x="166.3" y="122.9">22</text>
<text x="166.3" y="120.4">23</text>
<text x="43.1" y="129.3">23</text>
<text x="43.1" y="131.8">25</text>
<text x="73.6" y="126.7">11</text>
<text x="73.6" y="129.3">12</text>
<text x="73.6" y="131.8">13</text>
<text x="151.7" y="128">5</text>
<text x="151.7" y="130.6">6</text>
<text x="166.3" y="130.6">19</text>
<text x="166.3" y="128">20</text>
<text x="43.7" y="135.6">1</text>
<text x="73.6" y="134.4">15</text>
<text x="73.6" y="136.9">16</text>
<text x="151.7" y="133.1">7</text>
<text x="151.7" y="135.6">8</text>
<text x="166.3" y="135.6">17</text>
<text x="166.3" y="133.1">18</text>
<text x="43.7" y="138.2">2</text>
<text x="43.7" y="140.7">3</text>
<text x="43.7" y="143.3">4</text>
<text x="73.6" y="139.4">17</text>
<text x="73.6" y="142">18</text>
<text x="151.1" y="140.7">10</text>
<text x="151.1" y="143.3">11</text>
<text x="151.7" y="138.2">9</text>
<text x="166.3" y="143.3">14</text>
<text x="166.3" y="140.7">15</text>
<text x="166.3" y="138.2">16</text>
<text x="43.1" y="148.3">24</text>
<text x="43.7" y="145.8">5</text>
<text x="73.6" y="144.5">19</text>
<text x="73.6" y="147.1">20</text>
<text x="73.6" y="149.6">21</text>
<text x="151.1" y="145.8">12</text>
<text x="166.3" y="145.8">13</text>
<text x="43.1" y="152.1">14</text>
<text x="73.6" y="152.1">22</text>
</g>
<g font-size="1.8" fill="#0000c2">
<text x="126.8" y="42.8">A+</text>
<text x="126.8" y="44.8">A-</text>
<text x="249.3" y="43.3">A+</text>
<text x="249.3" y="45.3">A-</text>
<text x="126.7" y="50.1">B+</text>
<text x="126.7" y="52.2">B-</text>
<text x="249.2" y="50.6">B+</text>
<text x="249.2" y="52.7">B-</text>
<text x="24.1" y="172.5">I2C</text>
<text x="28.4" y="172.5">Addr</text>
<text x="34.9" y="172.5">0x40</text>
<text x="40.7" y="172.5">+</text>
<text x="43.5" y="172.5">A5:A0</text>
</g>
<g font-size="1.4" fill="#840000">
<text x="35.2" y="121.5">SDA</text>
<text x="35.3" y="124">SCL</text>
</g>
<g font-size="1.4" fill="#a90000">
<text x="85.7" y="136.9">3</text>
<text x="85.7" y="134.4">4</text>
<text x="93.4" y="134.4">5</text>
<text x="93.4" y="136.9">6</text>
<text x="85.7" y="142">1</text>
<text x="85.7" y="139.4">2</text>
<text x="93.4" y="139.4">7</text>
<text x="93.4" y="142">8</text>
<text x="85.7" y="149.6">2</text>
<text x="85.7" y="147.1">3</text>
<text x="85.7" y="144.5">4</text>
<text x="93.4" y="144.5">5</text>
<text x="93.4" y="147.1">6</text>
<text x="93.4" y="149.6">7</text>
<text x="85.7" y="152.1">1</text>
<text x="93.4" y="152.1">8</text>
</g>
<g font-size="1.1" fill="#0f0f0f">
<text x="237.5" y="64.6">A03</text>
<text x="237.5" y="65.9">A04</text>
<text x="114.3" y="68.4">A02</text>
<text x="114.3" y="67.2">A01</text>
<text x="114.3" y="77.3">B01</text>
<text x="237.5" y="76">B03</text>
<text x="237.5" y="77.3">B04</text>
<text x="114.3" y="78.6">B02</text>
<text x="211.5" y="112.2">A04</text>
<text x="249.6" y="112.2">A02</text>
<text x="80.3" y="116.7">PWM1</text>
<text x="80.3" y="119.2">PWM2</text>
<text x="80.3" y="114.1">PWM0</text>
<text x="211.5" y="118.6">A03</text>
<text x="249.6" y="118.6">A01</text>
<text x="80.3" y="121.8">PWM3</text>
<text x="80.3" y="124.3">PWM4</text>
<text x="80.3" y="131.9">PWM7</text>
<text x="80.3" y="129.4">PWM6</text>
<text x="80.3" y="126.8">PWM5</text>
<text x="96.8" y="137">PWM9</text>
<text x="96.8" y="134.5">PWM8</text>
<text x="212" y="137">B01</text>
<text x="249.5" y="136.4">B04</text>
<text x="96.1" y="139.5">PWM10</text>
<text x="96.1" y="142.1">PWM11</text>
<text x="212" y="143.3">B02</text>
<text x="249.5" y="142.7">B03</text>
<text x="96.1" y="149.7">PWM14</text>
<text x="96.1" y="147.2">PWM13</text>
<text x="96.1" y="144.6">PWM12</text>
<text x="96.1" y="152.2">PWM15</text>
</g>
<g font-size="1" fill="#840000">
<text x="214.7" y="116.8">GPIO19</text>
<text x="214.7" y="115.6">GPIO13</text>
<text x="252.8" y="116.8">GPIO6</text>
<text x="252.8" y="115.6">GPIO5</text>
<text x="215.3" y="140.3">GPIO20</text>
<text x="215.3" y="141.6">GPIO21</text>
<text x="252.8" y="141">GPIO26</text>
<text x="252.8" y="139.7">GPIO16</text>
</g>
<g font-size=".7" fill="#a90000">
<text x="243.4" y="64.5">1</text>
<text x="243.4" y="65.8">2</text>
<text x="120.2" y="67.1">1</text>
<text x="120.2" y="68.3">2</text>
<text x="120.2" y="77.2">1</text>
<text x="243.4" y="77.2">1</text>
<text x="243.4" y="75.9">2</text>
<text x="120.2" y="78.5">2</text>
<text x="207.9" y="112.1">1</text>
<text x="207.9" y="113.4">2</text>
<text x="246" y="112.1">1</text>
<text x="246" y="113.4">2</text>
<text x="207.9" y="114.7">3</text>
<text x="207.9" y="116">4</text>
<text x="207.9" y="117.2">5</text>
<text x="207.9" y="118.5">6</text>
<text x="246" y="114.7">3</text>
<text x="246" y="116">4</text>
<text x="246" y="117.2">5</text>
<text x="246" y="118.5">6</text>
<text x="208.5" y="136.9">1</text>
<text x="246" y="136.3">1</text>
<text x="246" y="137.5">2</text>
<text x="208.5" y="138.2">2</text>
<text x="208.5" y="139.4">3</text>
<text x="208.5" y="140.7">4</text>
<text x="208.5" y="142">5</text>
<text x="208.5" y="143.3">6</text>
<text x="246" y="138.8">3</text>
<text x="246" y="140.1">4</text>
<text x="246" y="141.4">5</text>
<text x="246" y="142.6">6</text>
</g>
</svg>
